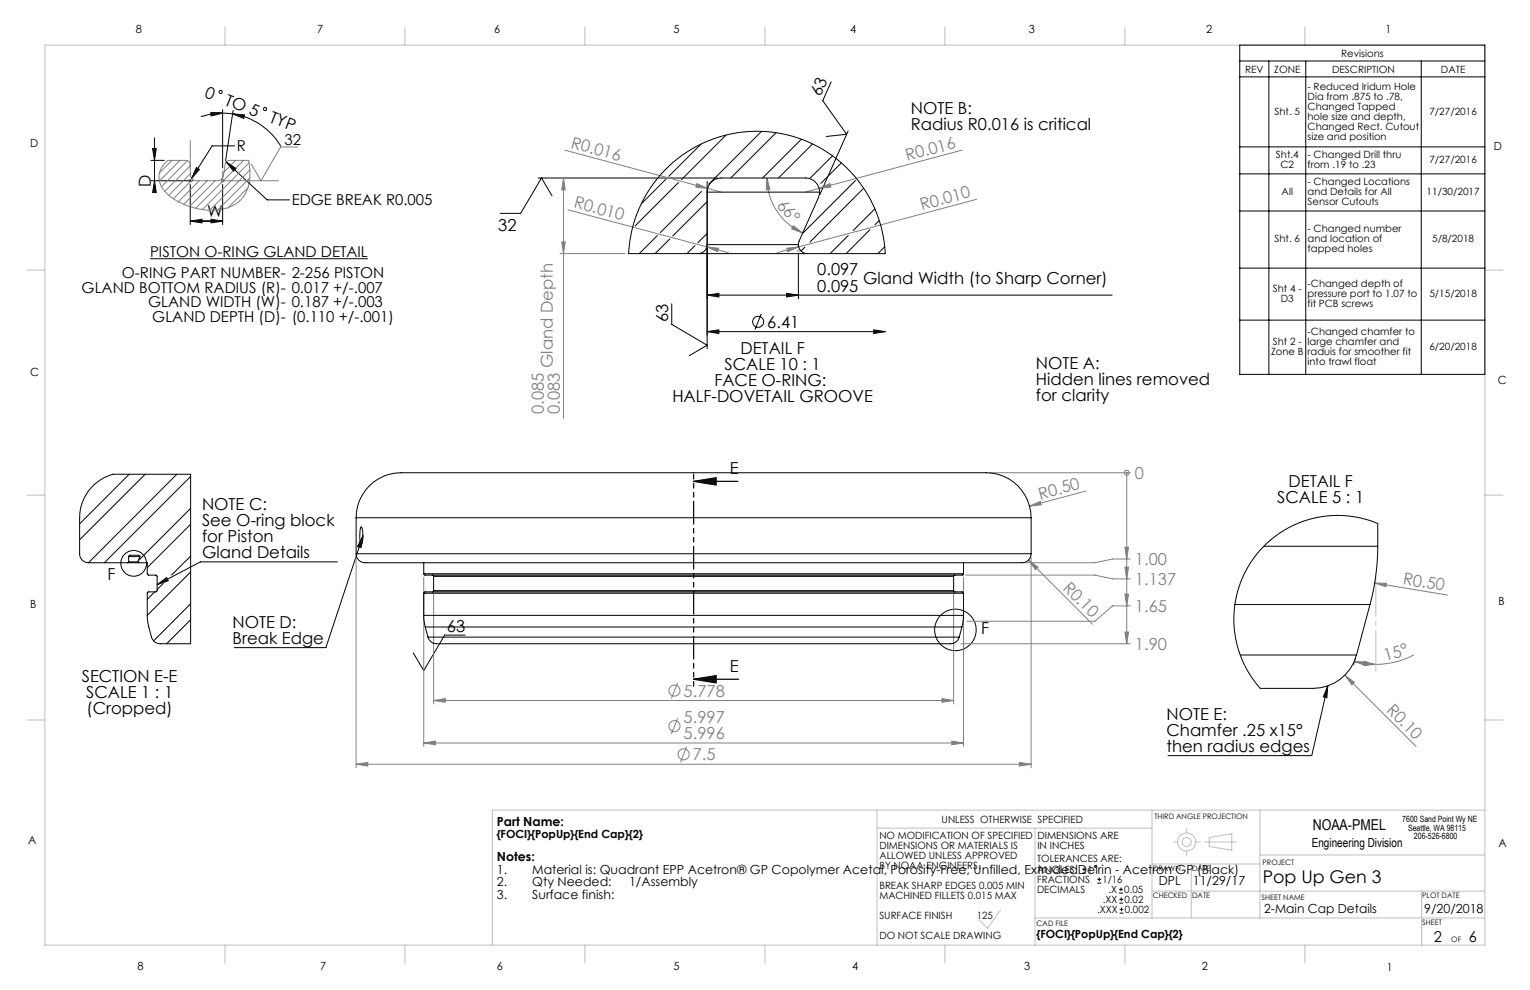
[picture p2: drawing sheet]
<svg xmlns="http://www.w3.org/2000/svg" width="432mm" height="279mm" viewBox="0 0 432 279" stroke-linecap="round" stroke-linejoin="round" font-family="sans-serif">
<g fill="none" stroke="#c0c0c0" stroke-width=".28">
<path d="M12.7 12.7h406.4v254h-406.4zM63.5 7.6v5.1M114.3 7.6v5.1M165.1 7.6v5.1M215.9 7.6v5.1M266.7 7.6v5.1M317.5 7.6v5.1M368.3 7.6v5.1M7.6 76.2h5.1M224.8 70.8h1M225 70.4l.7 .7M225.3 70.3v1"/>
<path d="M225.7 70.4l-.7 .7M419.1 76.2h5.1M7.6 139.7h5.1M419.1 139.7h5.1M7.6 203.2h5.1M419.1 203.2h5.1M247.5 233.7h77.6M247.5 228.6v38.1M292.1 233.7v33M325.1 228.6v30.5M331.1 237.6h1.3M334.9 233.8v1.3"/>
<path d="M337.5 237.6h1.2M340 237.6h8.9M341.3 236.4l6.3-1.1v4.7l-6.3-1.1zM355.6 228.6v30.5M419.1 228.6h-280.1v38.1M282.4 256.9l-3.7 5-2.4-2.3M292.1 259.1h127M325.1 251.5h94M325.1 243.8h30.5M334.9 240.2v1.2M336.2 243.8v15.3M355.6 241.3h63.5"/>
<path d="M401.2 251.5v15.2M63.5 266.7v5.1M114.3 266.7v5.1M165.1 266.7v5.1M215.9 266.7v5.1M266.7 266.7v5.1M317.5 266.7v5.1M368.3 266.7v5.1"/>
<circle cx="334.9" cy="237.6" r="1.28"/>
<circle cx="334.9" cy="237.6" r="2.55"/>
</g>
<g fill="none" stroke="#000" stroke-width=".28">
<path d="M349.9 12.7h69.2v93h-69.2zM349.9 17.2h69.2M358.1 17.2v88.5M368.5 17.2v88.5M401.1 17.2v88.5M43.6 38.9v12.1M59.5 31.7l3.3 .2-3.2 .8zM62.8 30.9v16.5M62.8 31.9l2.9 .2M62.8 31.9l-2.5 .2-3.6 .8M65.7 32.1l3.3 .3-.2 1zM65.7 32.1a19 19 0 0 1 13.6 9.2"/>
<path d="M65.8 31.2l-2.1 14.1M234.6 23.1l-2.4 5.3 6.7 9.5-5.7 .6M239.4 37l-8 17.9M349.9 21.7h69.2M42.6 45.3h3.8M42.6 51h11.9M43.1 41.9h1l-.5 3.4zM43.6 51l.5 3.3h-1zM53.7 52v11.4M55.4 47.3l.9 .5-2.2 2.5zM62.8 52v11.4M63.8 45.7l11.6 10.7h6.3"/>
<path d="M63.8 45.7l2.8 1.9-.7 .7zM66.2 41.2h-6.3l-5.8 9.1M151.8 50.2h50.7M155.8 55.2l-3-5-5.9 10h-5.8M199.6 51.2v47.2M349.9 41.5h69.2M349.9 49.1h69.2M349.9 59.5h69.2M42.4 73h61.4M53.7 62.4l3.3-.5v1zM53.7 62.4h9.1M59.5 61.9l3.3 .5-3.3 .5z"/>
<path d="M225.3 71.8v12.5M349.9 75.7h69.2M189.6 85.7v5.8l10 5.9-5 3M199.6 83.3l3.3-.5v1zM199.6 93.6l3.3-.5v1zM199.6 83.3h114.3M199.6 93.6h50.3M214.8 88.6l-1.7 4.4M222 82.8l3.3 .5-3.3 .5zM246.6 93.1l3.3 .5-3.3 .5zM349.9 90.3h69.2M95.2 158.6h-38.6l-12.3 6.4"/>
<path d="M102.4 151.3l-10.4 31.5h-25.9M102.4 151.3l-.5 3.3-1-.4zM44.3 165l2.7-2 .5 .9zM131.3 179.2h-5.8l-5.9 10.1-3-5M374.7 193.6l-4.5 19.7h-40.6M374.7 193.6l-.2 3.3-1-.2z"/>
<circle cx="62.3" cy="26" r=".44"/>
<circle cx="74.8" cy="30.8" r=".44"/>
<circle cx="214" cy="90.8" r="1.56"/>
<circle cx="37.7" cy="159" r="3.6"/>
<circle cx="269.6" cy="177.8" r="5.9"/>
</g>
<g fill="none" stroke="#808080" stroke-width=".28">
<path d="M53.7 39.7v9.5l.3 1 .9 .7h7l1-.8 .7-3.9 .6-.8 6-.1a12.7 12.7 0 0 1-2.1 11 11.5 11.5 0 0 1-9.4 3 16.6 16.6 0 0 1-13.2-6.7 5.6 5.6 0 0 1 1.8-7.3h5.3l.7 .3 .4 .9M48.5 45.3l-3.6 3.5M50.8 45.3l-5.9 5.8M52.9 45.3l-7.3 7.4M53.2 51h1M53.3 50.7l.7 .7M53.7 50.5v1M53.7 46.8l-7.2 7.2M53.7 49.1l-6.1 6M54 50.7l-.7 .7M54.4 50.6l-5.5 5.5M56.2 51l-5.9 6"/>
<path d="M58.5 51l-6.7 6.7M60.7 51l-7.3 7.3M62.3 51h16.3M62.5 50.7l.7 .7M62.8 48.4v3.1M63.2 50.7l-.7 .7M66.5 45.3l-3.3 3.2M68.8 45.3l-13.6 13.5M70 53l-5.7 5.7M70.3 45.9l-13.3 13.3M70.5 50.2l-9.1 9.1M70.6 47.9l-11.5 11.5"/>
<path d="M84 41.5h-4.8l-5.5 9.5-2.8-4.7M158 50.2h44.5M159 50.2v67.9M159 50.2l.5 3.4h-1zM159.4 42.4l40.3 10.8M160.2 59.2l39.3 10.5M196.6 51.8l3.1 1.4-3.3-.4zM199.7 53.2l3.8 1M216.5 50.2l.8 3.3-1 .1zM216.5 50.2a17 17 0 0 0 10 15.6M231.2 53.2l3-1.4 .3 1zM231.2 53.2l-3.9 1"/>
<path d="M271.5 42.4l-40.3 10.8M275.7 56.2l-50.3 13.5M158 71.6h18.4M158.5 68.3h1l-.5 3.3zM199.5 69.7l3.3 .4-.3 .9zM199.5 69.7l6.1 1.6M222.1 70.1l3.3-.4-3 1.3zM223.9 63.7l2.6 2.1-3.1-1.2zM225.4 69.7l-6.1 1.6M279.3 133.4h39.7M306.5 138.6l-16 4.2M318 133.4v48.3"/>
<path d="M318 133.4h.1M100.5 157.3v59.4M290.3 158.1l2.6 2-.7 .7zM290.3 158.1l18 18.1M290.5 142.8l3.1-1.3 .3 1zM291 157.3v59.4M317.5 154.4h1l-.5 3.4zM319 157.8h-5l-5 1h-19.5M119.6 162.9v47.8M122.4 167.7v31M269.1 167.7v31M271.9 162.9v47.8"/>
<path d="M272.5 162.3h36.5l5 1.1h5M317.5 167.7h1l-.5 3.3zM317.5 178.4h1l-.5 3.3zM317.5 160.1h1l-.5 3.3zM319 171h-5l-5 4.3h-36.1M387.9 164.5l3.4 .1-.2 1zM387.9 164.5l20.7 3.5M122.4 197.7l3.3-.5v1zM122.4 197.7h146.7M191.2 192.7l-1.7 4.4M265.8 197.2l3.3 .5-3.3 .5zM271.2 181.7h47.8"/>
<path d="M379.6 190.6l2.6 1.9-.7 .8zM379.6 190.6l20.1 20.1M382.3 186.7l3.4 .1-.2 1.1zM382.3 186.7l3.7 .7 2.3 .1M382.6 185.8l-.5 1.9M385 186.8l3.3 .7-3.3 .3zM399 184.8a22.7 22.7 0 0 1-10.7 2.7M100.5 215.7l3.3-.5v1zM100.5 215.7h190.5M119.6 209.7l3.3-.5v1zM119.6 209.7h152.3M191.2 202.7l-1.7 4.5"/>
<path d="M193.8 210.7l-1.7 4.4M268.6 209.2l3.3 .5-3.3 .5zM287.7 215.2l3.3 .5-3.3 .5z"/>
<circle cx="318" cy="133.4" r=".69"/>
<circle cx="190.4" cy="194.9" r="1.55"/>
<circle cx="190.3" cy="204.9" r="1.56"/>
<circle cx="192.9" cy="212.9" r="1.55"/>
</g>
<path d="M195.8 135.9h12.4M195.8 135.9l6.3-1.1v2.1zM195.8 191.7h12.7M195.8 191.7l6.3-1v2z" fill="none" stroke="#000" stroke-width=".35"/>
<path d="M195.8 133.8v59.9" fill="none" stroke="#000" stroke-width=".35" stroke-dasharray="6.3 1.3 1.3 1.3 1.3 1.3" stroke-dashoffset="5"/>
<path d="M388.3 162.4v27" fill="none" stroke="#c0c0c0" stroke-width=".28" stroke-dasharray="15.2 1.3 1.3 1.3" stroke-dashoffset="3.6"/>
<g fill="#000">
<path d="M65.7 32.1l3.3 .3-.2 1zM59.5 31.7l3.3 .2-3.2 .8z"/>
<path d="M43.1 41.9h1l-.5 3.4zM43.6 51l.5 3.3h-1z"/>
<path d="M55.4 47.3l.9 .5-2.2 2.5zM63.8 45.7l2.8 1.9-.7 .7z"/>
<path d="M53.7 62.4l3.3-.5v1zM59.5 61.9l3.3 .5-3.3 .5z"/>
<path d="M222 82.8l3.3 .5-3.3 .5zM199.6 83.3l3.3-.5v1z"/>
<path d="M195.8 135.9l6.3-1.1v2.1zM195.8 191.7l6.3-1v2z"/>
<path d="M102.4 151.3l-.5 3.3-1-.4zM44.3 165l2.7-2 .5 .9zM374.7 193.6l-.2 3.3-1-.2z"/>
</g>
<g fill="#808080">
<path d="M317.5 154.4h1l-.5 3.4zM317.5 167.7h1l-.5 3.3zM317.5 178.4h1l-.5 3.3zM317.5 160.1h1l-.5 3.3z"/>
<path d="M382.3 186.7l3.4 .1-.2 1.1zM385 186.8l3.3 .7-3.3 .3z"/>
</g>
<path d="M199.6 93.6l3.3-.5v1zM246.6 93.1l3.3 .5-3.3 .5z" fill="#000"/>
<g fill="#808080">
<path d="M199.5 69.7l3.3 .4-.3 .9z"/>
<path d="M196.6 51.8l3.1 1.4-3.3-.4z"/>
<path d="M231.2 53.2l3-1.4 .3 1z"/>
<path d="M222.1 70.1l3.3-.4-3 1.3z"/>
<path d="M290.5 142.8l3.1-1.3 .3 1z"/>
<path d="M379.6 190.6l2.6 1.9-.7 .8z"/>
<path d="M290.3 158.1l2.6 2-.7 .7z"/>
<path d="M387.9 164.5l3.4 .1-.2 1z"/>
<path d="M265.8 197.2l3.3 .5-3.3 .5zM122.4 197.7l3.3-.5v1zM268.6 209.2l3.3 .5-3.3 .5zM119.6 209.7l3.3-.5v1z"/>
<path d="M100.5 215.7l3.3-.5v1zM287.7 215.2l3.3 .5-3.3 .5z"/>
<path d="M159 50.2l.5 3.4h-1zM158.5 68.3h1l-.5 3.3z"/>
<path d="M216.5 50.2l.8 3.3-1 .1zM223.9 63.7l2.6 2.1-3.1-1.2z"/>
</g>
<g fill="none" stroke="#000" stroke-width=".28">
<path d="M204.9 38.1l-12.6 12.6M214.9 37.1l-14.9 14.9M219 37.5l-12.8 12.7M226.2 39.3l-11 10.9M188 50.6l-7 6.9M191.5 51.5l-12.3 12.2M197.8 40.7l-9 9M198 54l-11.7 11.7M199.6 56.9l-9.7 9.7M199.6 54.2a4 4 0 0 1 3.9-4h23.8a3.9 3.9 0 0 1 3.7 5.6l-5.5 12.2a2.56 2.56 0 0 0 2.4 3.6M199.6 54.2h31.7M199.6 54.2v14.8"/>
<path d="M229.3 40.6l-9.6 9.6M234.9 44l-6.4 6.4M237.5 46l-5.8 5.8M241.4 50.9l-15 15M243.7 53.1l-15.1 15.2M246.9 58.9l-6.1 6.2M185.5 66.5l-5.1 5.1M189.1 67.4l-4.2 4.2M196.1 69.3l-2.2 2.3M197 71.6h-19.6l.4-3.7 .6-3.3 1.1-3.6 1.2-2.8 2.5-4.6 2.7-3.7 4-4 4.3-3.2 3.9-2.2 4.2-1.7 5.8-1.3 4.9-.5 4.9 .3 5.4 1 5.3 2 4.4 2.4 4.5 3.3 4.1 4.2 2.7 3.7 2.5 4.7 1.1 2.9 1.1 3.6 .5 3 .3 3.5h-21.9M197 71.6h30.9M199.6 65.9l-2.6 2.6"/>
<path d="M199.6 69a2.53 2.53 0 0 1-2.6 2.6M199.6 69h25.7M226.1 70.8h.1M227.2 69.7l-1 1M239.4 66.5l-5.1 5.1M245.5 64.8l-6.7 6.8M248.1 62.2l-1.2 1.2M249.7 69.6l-1.9 2M36.4 133.8l-13.9 14M41 133.8l-18.5 18.5M49.9 133.8l-24.9 25M53.8 134.5l-24.3 24.3"/>
<path d="M36.1 158.8h-11.1a2.53 2.53 0 0 1-2.5-2.5v-10.2a12.7 12.7 0 0 1 9.4-12.3h21.9v47.9h-8.6a2.59 2.59 0 0 1-2.4-1.9l-1.1-4.5-.1-7.9 .3-.4 2.4-.1v-4.3l-.3-.3-2.3-.1-.1-3.4h-2.4M36.1 158.8h3.1M36.3 157.1l.2-.4h2.8l.2 .5-.6 1.3 .3 .3M36.3 158.6l-.2 .2M36.3 158.6h2.6M36.3 157.1h3.2M36.3 157.1v1.5M53.8 143.5l-14.8 14.8M53.8 148l-12.2 12.2M53.8 157l-5.4 5.3M100.5 156.3a2.67 2.67 0 0 0 3.3 2.5h182.5a5.5 5.5 0 0 0 4-.7l.5-.8 .2-1M100.5 146.1a12.8 12.8 0 0 1 14.2-12.7h161.3a17.4 17.4 0 0 1 8.7 1.7 12.9 12.9 0 0 1 6.3 11"/>
<path d="M100.5 156.3h190.5M100.5 146.1h190.5M100.5 146.1v10.2M101.8 148.8l.2-.1a7 7 0 0 1-.1 5 9.1 9.1 0 0 1-.1-4.9zM119.6 158.8v3.1M271.9 158.8v3.1M291 146.1v10.2M356.7 154.2h32.1M388.8 154.2v-6.5l-3.6-1.2-4.6-.9-4.5-.1-4.1 .5-4 1-2.5 1-3 1.6-3 2-2.7 2.4-2.2 2.5-2.1 3-1.5 2.7-1.3 3.2-.8 3-.6 3.6-.1 3.9 .5 3.9 .5 2.6 1.2 3.6 1.5 3.1 2.1 3.2 1.7 2h13.4a12.8 12.8 0 0 0 13.7-9.4M388.8 154.2a64.7 64.7 0 0 1-2.2 16.4M43.7 167l-2.1 2.2M46.1 164.6l-1.8 1.8"/>
<path d="M53.8 170.4l-10.4 10.5M53.8 161.4l-12.2 12.3M53.8 174.9l-6.8 6.8M119.6 161.9l.4 .4h151.5l.4-.4M119.6 167.4l.4-.4h151.5l.4 .4M119.6 173.7l.4 3.3M119.6 167.4h152.3M119.6 173.7h152.3M119.6 161.9h152.3M119.6 167.4v6.3M120 177h151.5M120 177l.8 2.8"/>
<path d="M120.8 179.8a3.1 3.1 0 0 0 3.8 1.9h142.3a3.1 3.1 0 0 0 3.8-1.9M120.8 179.8h149.9M122 162.3l.4 .4M122.4 166.7l-.4 .3M122.4 162.7h146.7M122.4 166.7h146.7M122.4 162.7v4M269.1 166.7l.4 .3M269.1 162.7v4M269.5 162.3l-.4 .4M271.5 177l-.8 2.8M271.9 173.7l-.4 3.3"/>
<path d="M271.9 167.4v6.3M348.5 170.6h38.1M386.6 170.6l-3.8 14.3M350 184.9h32.8M305.4 246.4h1.1M305.4 245.4h1.1M306 244.8v1.1M309.7 249.2h1.1M309.7 248.2h1.1M310.2 247.6v1.1M315.8 252.1h1.1M315.8 251h1.1"/>
<path d="M315.9 254.9h1.1M315.9 253.8h1.1M316 257.7h1M316 256.6h1M316.4 250.5v1M316.4 253.3v1.1M316.5 256.1v1.1"/>
<circle cx="309.1" cy="244.6" r=".28"/>
</g>
<text font-size="4.9" x="356.4" y="249.2">Pop Up Gen 3</text>
<g font-size="4.7">
<text x="57.5" y="27.3" transform="rotate(21 57.5 27.3)">0</text>
<text x="63.2" y="29.5" transform="rotate(21 63.2 29.5)">TO 5</text>
<text x="231.6" y="27.4" transform="rotate(-66 231.6 27.4)">63</text>
<text x="75.7" y="34.4" transform="rotate(21 75.7 34.4)">TYP</text>
<text x="257.1" y="32.1">NOTE B:</text>
<text x="257.1" y="36.6">Radius R0.016 is critical</text>
<text x="42.6" y="52.7" transform="rotate(-90 42.6 52.7)">D</text>
<text x="58.4" y="61.4">W</text>
<text x="140.6" y="65.3">32</text>
<text x="230.6" y="77.7">0.097</text>
<text x="230.6" y="82.3">0.095</text>
<text x="243.6" y="80.3">Gland Width (to Sharp Corner)</text>
<text x="188.6" y="90.9" transform="rotate(-90 188.6 90.9)">63</text>
<text x="216.5" y="92.5">6.41</text>
<text x="209" y="100">DETAIL F</text>
<text x="204.5" y="104.5">SCALE 10 : 1</text>
<text x="292.3" y="104.2">NOTE A:</text>
<text x="189.8" y="113.5">HALF-DOVETAIL GROOVE</text>
<text x="201.6" y="109">FACE O-RING:</text>
<text x="292.3" y="108.7">Hidden lines removed</text>
<text x="292.3" y="113.3">for clarity</text>
<text x="205.9" y="133.8">E</text>
<text x="363.7" y="137.6">DETAIL F</text>
<text x="57" y="143.9">NOTE C:</text>
<text x="360.5" y="142.1">SCALE 5 : 1</text>
<text x="57" y="148.5">See O-ring block</text>
<text x="57" y="153">for Piston</text>
<text x="57" y="157.5">Gland Details</text>
<text x="30.4" y="163.8">F</text>
<text x="65.6" y="177.2">NOTE D:</text>
<text x="126.1" y="178.2">63</text>
<text x="276.9" y="179.1">F</text>
<text x="65.6" y="181.7">Break Edge</text>
<text x="205.9" y="189.6">E</text>
<text x="23.1" y="192.4">SECTION E-E</text>
<text x="24.3" y="196.9">SCALE 1 : 1</text>
<text x="24.4" y="201.5">(Cropped)</text>
<text x="329.2" y="203.1">NOTE E:</text>
<text x="329.2" y="207.7">Chamfer .25 x15°</text>
<text x="329.2" y="212.2">then radius edges</text>
</g>
<g font-size="4.7" fill="#808080">
<text x="160.9" y="41.7" transform="rotate(15 160.9 41.7)">R0.016</text>
<text x="256" y="45.5" transform="rotate(-15 256 45.5)">R0.016</text>
<text x="161.7" y="58.5" transform="rotate(15 161.7 58.5)">R0.010</text>
<text x="219.1" y="58" transform="rotate(49 219.1 58)">66°</text>
<text x="260.2" y="59.3" transform="rotate(-15 260.2 59.3)">R0.010</text>
<text x="156" y="103.8" transform="rotate(-90 156 103.8)">Gland Depth</text>
<text x="153.5" y="116.8" transform="rotate(-90 153.5 116.8)">0.085</text>
<text x="158" y="116.8" transform="rotate(-90 158 116.8)">0.083</text>
<text x="320.3" y="135.2">0</text>
<text x="293.6" y="141" transform="rotate(-15 293.6 141)">R0.50</text>
<text x="320.3" y="159.5">1.00</text>
<text x="299.7" y="166.1" transform="rotate(45 299.7 166.1)">R0.10</text>
<text x="320.3" y="165.1">1.137</text>
<text x="395.8" y="164.8" transform="rotate(9 395.8 164.8)">R0.50</text>
<text x="320.3" y="172.7">1.65</text>
<text x="320.3" y="183.4">1.90</text>
<text x="391" y="186.6" transform="rotate(-16 391 186.6)">15°</text>
<text x="192.9" y="196.6">5.778</text>
<text x="391.1" y="200.6" transform="rotate(45 391.1 200.6)">R0.10</text>
<text x="192.9" y="204.1">5.997</text>
<text x="192.9" y="208.7">5.996</text>
<text x="195.5" y="214.6">7.5</text>
</g>
<g font-size="4.2">
<text x="80.3" y="40.9">32</text>
<text x="66.8" y="42.7">R</text>
<text x="82.3" y="58">EDGE BREAK R0.005</text>
<text x="42.4" y="72.6">PISTON O-RING GLAND DETAIL</text>
<text x="23" y="82.6">GLAND BOTTOM RADIUS (R)- 0.017 +/-.007</text>
<text x="34.4" y="78.4">O-RING PART NUMBER- 2-256 PISTON</text>
<text x="41.8" y="86.7">GLAND WIDTH (W)- 0.187 +/-.003</text>
<text x="43" y="90.9">GLAND DEPTH (D)- (0.110 +/-.001)</text>
<text x="370.5" y="234.4">NOAA-PMEL</text>
<text x="404.7" y="266">2</text>
<text x="414.6" y="266">6</text>
</g>
<g font-size="3.5">
<text x="140.2" y="233.3">Part Name:</text>
<text x="370.2" y="238.9">Engineering Division</text>
<text x="140.2" y="243.1">Notes:</text>
<text x="140.2" y="246.7">1.</text>
<text x="140.2" y="250.2">2.</text>
<text x="150.2" y="246.7">Material is: Quadrant EPP Acetron® GP Copolymer Acetal, Porosity-Free, Unfilled, ExtrudedDelrin - Acetron GP (Black)</text>
<text x="150.2" y="250.2">Qty Needed:</text>
<text x="177.5" y="250.2">1/Assembly</text>
<text x="327" y="249.8">DPL</text>
<text x="336.6" y="249.8">11/29/17</text>
<text x="140.2" y="253.7">3.</text>
<text x="150.2" y="253.7">Surface finish:</text>
<text x="356.8" y="257.7">2-Main Cap Details</text>
<text x="401.9" y="257.7">9/20/2018</text>
</g>
<g font-size="3.2">
<text x="38.3" y="9.4">8</text>
<text x="89.5" y="9.4">7</text>
<text x="139.5" y="9.4">6</text>
<text x="190.1" y="9.4">5</text>
<text x="240" y="9.4">4</text>
<text x="290.4" y="9.4">3</text>
<text x="340.4" y="9.4">2</text>
<text x="391" y="9.4">1</text>
<text x="8.5" y="41.5">D</text>
<text x="421.6" y="42.3">D</text>
<text x="8.5" y="106.3">C</text>
<text x="422.8" y="108.3">C</text>
<text x="8.5" y="171.5">B</text>
<text x="422.9" y="170.9">B</text>
<text x="7.9" y="238.3">A</text>
<text x="140.2" y="236.5">{FOCI}{PopUp}{End Cap}{2}</text>
<text x="422.9" y="239">A</text>
<text x="292.6" y="264.7">{FOCI}{PopUp}{End Cap}{2}</text>
<text x="38.8" y="273.8">8</text>
<text x="90.4" y="273.8">7</text>
<text x="140.2" y="273.8">6</text>
<text x="190.1" y="273.9">5</text>
<text x="240.5" y="273.8">4</text>
<text x="289" y="273.9">3</text>
<text x="339.1" y="273.8">2</text>
<text x="391.4" y="274.1">1</text>
</g>
<g font-size="2.8">
<text x="378.5" y="16">Revisions</text>
<text x="351.4" y="20.5">REV</text>
<text x="359.6" y="20.5">ZONE</text>
<text x="376" y="20.5">DESCRIPTION</text>
<text x="406.7" y="20.5">DATE</text>
<text x="369" y="25.3">- Reduced Iridum Hole</text>
<text x="369" y="28.1">Dia from .875 to .78,</text>
<text x="359.7" y="32.3">Sht. 5</text>
<text x="369" y="30.9">Changed Tapped</text>
<text x="369" y="33.8">hole size and depth,</text>
<text x="403.4" y="32.3">7/27/2016</text>
<text x="369" y="36.6">Changed Rect. Cutout</text>
<text x="369" y="39.4">size and position</text>
<text x="360.1" y="44.6">Sht.4</text>
<text x="361.4" y="47.5">C2</text>
<text x="369" y="44.6">- Changed Drill thru</text>
<text x="369" y="47.5">from .19 to .23</text>
<text x="403.4" y="46">7/27/2016</text>
<text x="369" y="52.3">- Changed Locations</text>
<text x="361.7" y="55.1">All</text>
<text x="369" y="55.1">and Details for All</text>
<text x="369" y="57.9">Sensor Cutouts</text>
<text x="402.6" y="55.1">11/30/2017</text>
<text x="369" y="65.6">- Changed number</text>
<text x="359.7" y="68.4">Sht. 6</text>
<text x="369" y="68.4">and location of</text>
<text x="369" y="71.2">tapped holes</text>
<text x="404.2" y="68.4">5/8/2018</text>
<text x="359.2" y="82.4">Sht 4 -</text>
<text x="369" y="81">-Changed depth of</text>
<text x="369" y="83.8">pressure port to 1.07 to</text>
<text x="403.4" y="83.8">5/15/2018</text>
<text x="361.5" y="85.2">D3</text>
<text x="369" y="86.6">fit PCB screws</text>
<text x="369" y="94.5">-Changed chamfer to</text>
<text x="358.7" y="100.2">Zone B</text>
<text x="359.2" y="97.4">Sht 2 -</text>
<text x="369" y="97.4">large chamfer and</text>
<text x="369" y="100.2">raduis for smoother fit</text>
<text x="403.4" y="98.8">6/20/2018</text>
<text x="369" y="103">into trawl float</text>
<text x="265.8" y="232.1">UNLESS OTHERWISE SPECIFIED</text>
<text x="248.2" y="236.7">NO MODIFICATION OF SPECIFIED</text>
<text x="248.2" y="239.5">DIMENSIONS OR MATERIALS IS</text>
<text x="292.8" y="236.7">DIMENSIONS ARE</text>
<text x="292.8" y="239.6">IN INCHES</text>
<text x="248.2" y="242.4">ALLOWED UNLESS APPROVED</text>
<text x="248.2" y="245.2">BY NOAA ENGINEERS.</text>
<text x="292.7" y="243.2">TOLERANCES ARE:</text>
<text x="248.2" y="250.8">BREAK SHARP EDGES 0.005 MIN</text>
<text x="292.7" y="246.4">ANGLES</text>
<text x="292.7" y="249.2">FRACTIONS</text>
<text x="306.9" y="246.4">1</text>
<text x="311.2" y="249.2">1/16</text>
<text x="248.2" y="253.7">MACHINED FILLETS 0.015 MAX</text>
<text x="292.7" y="252">DECIMALS</text>
<text x="309.6" y="257.7">.XXX</text>
<text x="311.2" y="254.9">.XX</text>
<text x="312.8" y="252">.X</text>
<text x="317.3" y="252">0.05</text>
<text x="317.4" y="254.9">0.02</text>
<text x="317.4" y="257.7">0.002</text>
<text x="248.2" y="259.3">SURFACE FINISH</text>
<text x="275.6" y="259.3">125</text>
<text x="248.2" y="264.9">DO NOT SCALE DRAWING</text>
</g>
<g font-size="2.4">
<text x="395.8" y="232.1">7600 Sand Point Wy NE</text>
<text x="397.4" y="234.4">Seattle, WA 98115</text>
<text x="399" y="236.7">206-526-6800</text>
</g>
<g font-size="2.1">
<text x="325.8" y="231.1">THIRD ANGLE PROJECTION</text>
<text x="325.4" y="245.9">DRAWN</text>
<text x="336.5" y="245.9">DATE</text>
<text x="356.3" y="244.1">PROJECT</text>
<text x="325.3" y="253.4">CHECKED</text>
<text x="336.5" y="253.4">DATE</text>
<text x="356" y="254.1">SHEET NAME</text>
<text x="401.4" y="253.4">PLOT DATE</text>
<text x="292.6" y="261.2">CAD FILE</text>
<text x="401.4" y="261">SHEET</text>
<text x="409.6" y="266">OF</text>
</g>
</svg>
